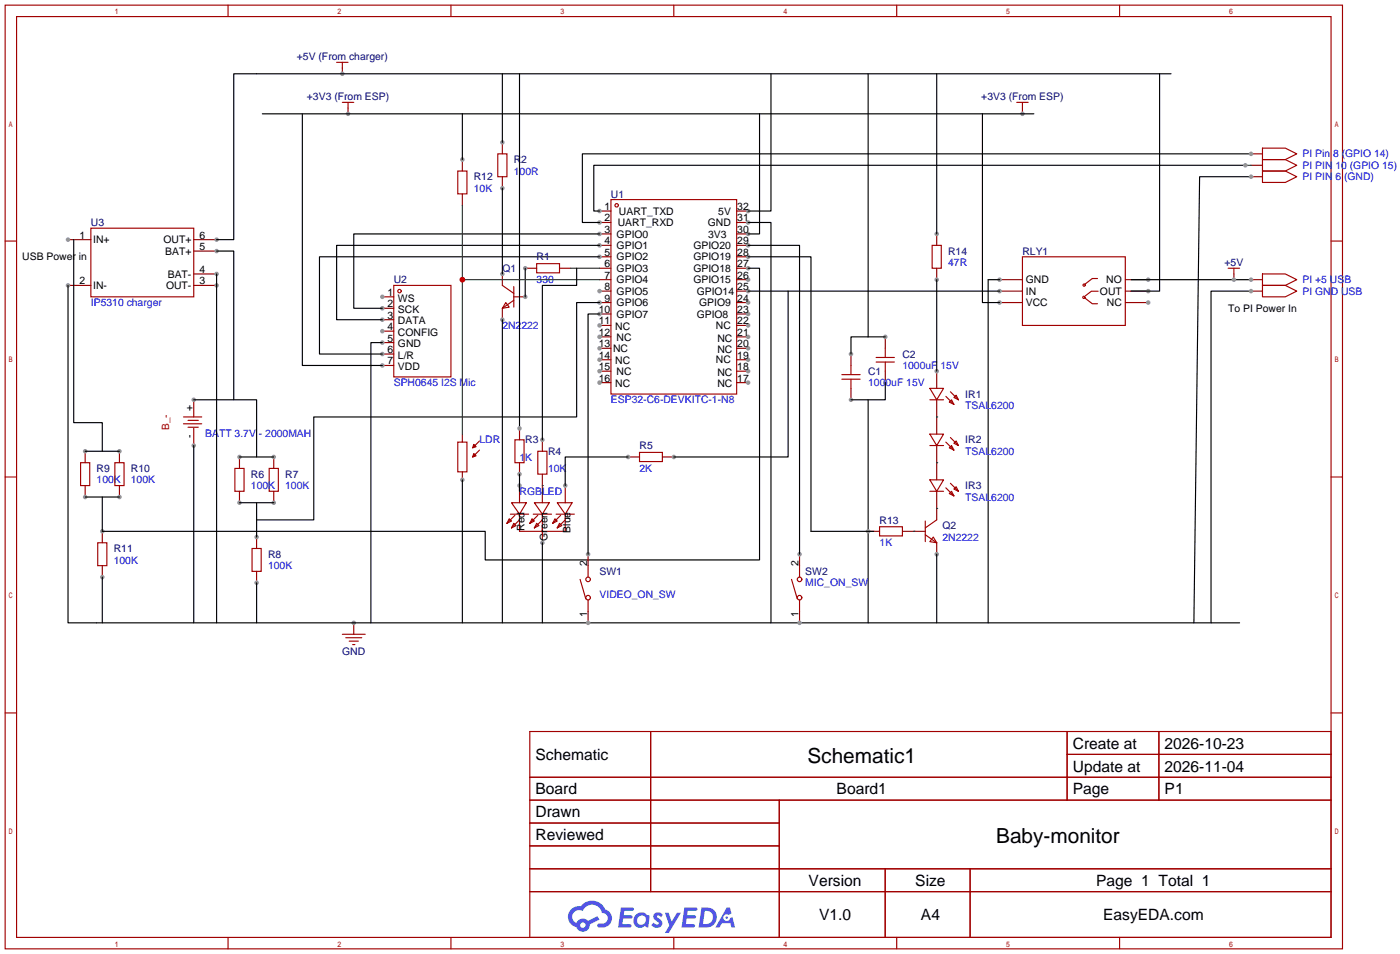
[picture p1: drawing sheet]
<svg xmlns="http://www.w3.org/2000/svg" width="311mm" height="212mm" viewBox="0 0 311 212" stroke-linecap="round" stroke-linejoin="round" font-family="sans-serif">
<g fill="none" stroke="#a10000" stroke-width=".25">
<path d="M1.1 1.1h297.2v209.6h-297.2zM3.7 3.7h292.1v204.5h-292.1zM50.7 1.1v2.6M100.2 1.1v2.6M149.7 1.1v2.6M199.3 1.1v2.6M248.8 1.1v2.6M1.1 53.5h2.6M295.8 53.5h2.5M1.1 105.9h2.6M295.8 105.9h2.5M1.1 158.3h2.6"/>
<path d="M295.8 158.3h2.5M117.7 162.4h178.1v45.8h-178.1zM117.7 172.6h178.1M117.7 177.7h178.1M144.6 162.4v35.6M173.2 177.7v30.5M237.1 162.4v15.3M237.1 167.5h58.7M257.5 162.4v15.3M117.7 182.8h55.5M117.7 192.9h178.1M117.7 187.8h55.5"/>
<path d="M117.7 198h178.1M196.7 192.9v15.3M215.6 192.9v15.3M50.7 208.2v2.5M100.2 208.2v2.5M149.7 208.2v2.5M199.3 208.2v2.5M248.8 208.2v2.5"/>
</g>
<g fill="#5487ff">
<path d="M145.5 202.8a1.3 1.3 0 0 1 1.8 .3l-.4 .6a.54 .54 0 0 0-.9-.2l.1 .2a1.28 1.28 0 0 1 .8 2 1.53 1.53 0 0 1-2.2-.3l.5-.6 .8 .5a.31 .31 0 0 0 .4-.3 .31 .31 0 0 0-.3-.3 1.12 1.12 0 0 1-.6-1.9z"/>
<path d="M147.7 202.7h.9l.7 1.9 1.1-1.9h.9l-2.7 4.5h-.9l1-1.7z"/>
<path d="M138 201.5h2.2a.46 .46 0 0 1 .5 .1 .46 .46 0 0 1 .1 .5l-.3 .2h-1.8l-.1 .9h1.6a.4 .4 0 0 1 .4 .4 .4 .4 0 0 1-.4 .4h-1.7l-.2 1.2h1.4a.46 .46 0 0 1 .5 .1 .46 .46 0 0 1 .1 .5l-.3 .2h-2.7z"/>
<path d="M152.1 201.5h2.2a.47 .47 0 0 1 .5 .1 .47 .47 0 0 1 .2 .5l-.4 .2h-1.7l-.2 .9h1.7a.4 .4 0 0 1 .3 .4 .4 .4 0 0 1-.4 .4h-1.7l-.2 1.2h1.4a.46 .46 0 0 1 .5 .1 .46 .46 0 0 1 .1 .5l-.3 .2h-2.7z"/>
<path d="M161.5 201.5h.7l.4 1.3-.7 .4a.75 .75 0 0 0-1.1 .3 .75 .75 0 0 0 .5 1 .75 .75 0 0 0 .9-.6l.6-.3 .6 2.4h-.9l-.2-1h-1.9l-.5 1h-.9z"/>
<path d="M155.9 201.5l-.7 4.5h1.5a2.27 2.27 0 0 0 2.6-2.3 2.27 2.27 0 0 0-2.7-2.2zM156.6 202.3a1.5 1.5 0 0 1 1.8 1.5 1.5 1.5 0 0 1-1.9 1.4h-.3z"/>
<path d="M141.3 203.1a1.6 1.6 0 0 0-.3 2.3 1.6 1.6 0 0 0 2.3 .2l.8 .4 .3-2.5-.2-.3h-.4a1.58 1.58 0 0 0-2.5-.1zM141.9 203.6a.98 .98 0 0 1 1.6 .5 .98 .98 0 0 1-1.1 1.2 .94 .94 0 0 1-.8-.6 .94 .94 0 0 1 .3-1.1z"/>
<path d="M126.9 201.9a2.37 2.37 0 0 0 1.2 4 1.54 1.54 0 0 0 1.7 1 1.54 1.54 0 0 0 1.3-1.6l2.1-1.1-.5-.8-2 1.1a1.57 1.57 0 0 0-2.6 .4 1.5 1.5 0 0 1-.8-2.1 1.5 1.5 0 0 1 2.2-.5 2.23 2.23 0 0 1 2.3-1.4 2.23 2.23 0 0 1 2 1.8 1.16 1.16 0 0 1 1.2 1.1 1.16 1.16 0 0 1-1 1.3h-.7a.47 .47 0 0 0-.6 .3 .47 .47 0 0 0 .4 .6 2.15 2.15 0 0 0 2.7-1.2 2.15 2.15 0 0 0-.9-2.7l-.4-.2a3.2 3.2 0 0 0-5.4-.7l-1.2 .1zM129 205.4a.58 .58 0 0 1 1.1 0 .58 .58 0 0 1-1.1 0z"/>
<circle cx="161.5" cy="203.8" r=".28"/>
</g>
<path d="M85 81.2h2.5" fill="none" stroke="#870000" stroke-width=".25"/>
<circle cx="85" cy="81.2" r=".51" fill="#999"/>
<path d="M85 78.6h2.5" fill="none" stroke="#870000" stroke-width=".25"/>
<circle cx="85" cy="78.6" r=".51" fill="#999"/>
<path d="M85 76.1h2.5" fill="none" stroke="#870000" stroke-width=".25"/>
<circle cx="85" cy="76.1" r=".51" fill="#999"/>
<path d="M85 73.5h2.5" fill="none" stroke="#870000" stroke-width=".25"/>
<circle cx="85" cy="73.5" r=".51" fill="#999"/>
<path d="M85 71h2.5" fill="none" stroke="#870000" stroke-width=".25"/>
<circle cx="85" cy="71" r=".51" fill="#999"/>
<path d="M85 68.5h2.5" fill="none" stroke="#870000" stroke-width=".25"/>
<circle cx="85" cy="68.5" r=".51" fill="#999"/>
<path d="M85 65.9h2.5" fill="none" stroke="#870000" stroke-width=".25"/>
<circle cx="85" cy="65.9" r=".51" fill="#999"/>
<g fill="none" stroke="#a10000" stroke-width=".25">
<path d="M135.8 44.3h27.9v43.2h-27.9zM87.5 63.4h12.7v20.3h-12.7z"/>
<circle cx="137" cy="45.6" r=".38"/>
<circle cx="88.8" cy="64.6" r=".38"/>
</g>
<path d="M133.2 46.9h2.6" fill="none" stroke="#870000" stroke-width=".25"/>
<circle cx="133.2" cy="46.9" r=".51" fill="#999"/>
<path d="M133.2 49.4h2.6" fill="none" stroke="#870000" stroke-width=".25"/>
<circle cx="133.2" cy="49.4" r=".51" fill="#999"/>
<path d="M133.2 51.9h2.6" fill="none" stroke="#870000" stroke-width=".25"/>
<circle cx="133.2" cy="51.9" r=".51" fill="#999"/>
<path d="M133.2 54.5h2.6" fill="none" stroke="#870000" stroke-width=".25"/>
<circle cx="133.2" cy="54.5" r=".51" fill="#999"/>
<path d="M133.2 57h2.6" fill="none" stroke="#870000" stroke-width=".25"/>
<circle cx="133.2" cy="57" r=".51" fill="#999"/>
<path d="M133.2 59.6h2.6M133.2 62.1h2.6M133.2 64.6h2.6" fill="none" stroke="#870000" stroke-width=".25"/>
<circle cx="133.2" cy="64.6" r=".51" fill="#999"/>
<path d="M133.2 67.2h2.6" fill="none" stroke="#870000" stroke-width=".25"/>
<circle cx="133.2" cy="67.2" r=".51" fill="#999"/>
<path d="M133.2 69.7h2.6" fill="none" stroke="#870000" stroke-width=".25"/>
<circle cx="133.2" cy="69.7" r=".51" fill="#999"/>
<path d="M133.2 72.3h2.6" fill="none" stroke="#870000" stroke-width=".25"/>
<circle cx="133.2" cy="72.3" r=".51" fill="#999"/>
<path d="M133.2 74.8h2.6" fill="none" stroke="#870000" stroke-width=".25"/>
<circle cx="133.2" cy="74.8" r=".51" fill="#999"/>
<path d="M133.2 77.3h2.6" fill="none" stroke="#870000" stroke-width=".25"/>
<circle cx="133.2" cy="77.3" r=".51" fill="#999"/>
<path d="M133.2 79.9h2.6" fill="none" stroke="#870000" stroke-width=".25"/>
<circle cx="133.2" cy="79.9" r=".51" fill="#999"/>
<path d="M133.2 82.4h2.6" fill="none" stroke="#870000" stroke-width=".25"/>
<circle cx="133.2" cy="82.4" r=".51" fill="#999"/>
<path d="M133.2 85h2.6" fill="none" stroke="#870000" stroke-width=".25"/>
<circle cx="133.2" cy="85" r=".51" fill="#999"/>
<path d="M163.7 85h2.5" fill="none" stroke="#870000" stroke-width=".25"/>
<circle cx="166.2" cy="85" r=".51" fill="#999"/>
<path d="M163.7 82.4h2.5" fill="none" stroke="#870000" stroke-width=".25"/>
<circle cx="166.2" cy="82.4" r=".51" fill="#999"/>
<path d="M163.7 79.9h2.5" fill="none" stroke="#870000" stroke-width=".25"/>
<circle cx="166.2" cy="79.9" r=".51" fill="#999"/>
<path d="M163.7 77.3h2.5" fill="none" stroke="#870000" stroke-width=".25"/>
<circle cx="166.2" cy="77.3" r=".51" fill="#999"/>
<path d="M163.7 74.8h2.5" fill="none" stroke="#870000" stroke-width=".25"/>
<circle cx="166.2" cy="74.8" r=".51" fill="#999"/>
<path d="M163.7 72.3h2.5" fill="none" stroke="#870000" stroke-width=".25"/>
<circle cx="166.2" cy="72.3" r=".51" fill="#999"/>
<path d="M163.7 69.7h2.5" fill="none" stroke="#870000" stroke-width=".25"/>
<circle cx="166.2" cy="69.7" r=".51" fill="#999"/>
<path d="M163.7 67.2h2.5" fill="none" stroke="#870000" stroke-width=".25"/>
<circle cx="166.2" cy="67.2" r=".51" fill="#999"/>
<path d="M163.7 64.6h2.5" fill="none" stroke="#870000" stroke-width=".25"/>
<circle cx="166.2" cy="64.6" r=".51" fill="#999"/>
<path d="M163.7 62.1h2.5" fill="none" stroke="#870000" stroke-width=".25"/>
<circle cx="166.2" cy="62.1" r=".51" fill="#999"/>
<path d="M163.7 59.6h2.5" fill="none" stroke="#870000" stroke-width=".25"/>
<circle cx="166.2" cy="59.6" r=".51" fill="#999"/>
<path d="M163.7 57h2.5" fill="none" stroke="#870000" stroke-width=".25"/>
<circle cx="166.2" cy="57" r=".51" fill="#999"/>
<path d="M163.7 54.5h2.5" fill="none" stroke="#870000" stroke-width=".25"/>
<circle cx="166.2" cy="54.5" r=".51" fill="#999"/>
<path d="M163.7 51.9h2.5" fill="none" stroke="#870000" stroke-width=".25"/>
<circle cx="166.2" cy="51.9" r=".51" fill="#999"/>
<path d="M163.7 49.4h2.5" fill="none" stroke="#870000" stroke-width=".25"/>
<circle cx="166.2" cy="49.4" r=".51" fill="#999"/>
<path d="M163.7 46.9h2.5" fill="none" stroke="#870000" stroke-width=".25"/>
<circle cx="166.2" cy="46.9" r=".51" fill="#999"/>
<path d="M76.1 15.1v1.3" fill="none" stroke="#870000" stroke-width=".25"/>
<circle cx="76.1" cy="16.4" r=".51" fill="#999"/>
<path d="M74.8 13.8h2.5M76.1 13.8v1.3" fill="none" stroke="#a10000" stroke-width=".25"/>
<path d="M78.6 138.3v2.5" fill="none" stroke="#870000" stroke-width=".25"/>
<circle cx="78.6" cy="138.3" r=".51" fill="#999"/>
<path d="M76.1 140.8h5.1M76.8 141.6h3.6M77.6 142.4h2M78.4 143.1h.5" fill="none" stroke="#a10000" stroke-width=".25"/>
<path d="M57 16.4h203.2M171.3 16.4v30.5h-5.1M133.2 51.9h-54.6v16.6h6.4M133.2 54.5h-58.4v16.5h10.2M133.2 57h-62.2v21.6h14" fill="none" stroke="#000" stroke-width=".25"/>
<path d="M227.2 24v1.3" fill="none" stroke="#870000" stroke-width=".25"/>
<circle cx="227.2" cy="25.3" r=".51" fill="#999"/>
<path d="M225.9 22.7h2.6M227.2 22.7v1.3" fill="none" stroke="#a10000" stroke-width=".25"/>
<path d="M77.3 24v1.3" fill="none" stroke="#870000" stroke-width=".25"/>
<circle cx="77.3" cy="25.3" r=".51" fill="#999"/>
<path d="M76.1 22.7h2.5M77.3 22.7v1.3M111.6 63.4l2.6 1.8M112.4 67.2l.8 1-1.6 .3zM114.2 63.6v4.6M114.2 66.7l-2.6 1.8" fill="none" stroke="#a10000" stroke-width=".25"/>
<path d="M58.3 25.3h171.4M67.2 25.3v55.9h17.8M166.2 49.4h5.1v88.9M85 76.1h-2.6v62.2M21.5 138.3h254" fill="none" stroke="#000" stroke-width=".25"/>
<path d="M111.6 68.5v2.5" fill="none" stroke="#870000" stroke-width=".25"/>
<circle cx="111.6" cy="71" r=".51" fill="#999"/>
<path d="M111.6 60.8v2.6" fill="none" stroke="#870000" stroke-width=".25"/>
<circle cx="111.6" cy="60.8" r=".51" fill="#999"/>
<path d="M114.2 65.9h2.5" fill="none" stroke="#870000" stroke-width=".25"/>
<circle cx="116.7" cy="65.9" r=".51" fill="#999"/>
<path d="M205.6 115.7v4.6M205.6 118.7l2.6 1.8M207.4 119.3l.8 1.2-1.6-.2zM208.2 115.4l-2.6 1.8" fill="none" stroke="#a10000" stroke-width=".25"/>
<path d="M208.2 120.5v2.6" fill="none" stroke="#870000" stroke-width=".25"/>
<circle cx="208.2" cy="123.1" r=".51" fill="#999"/>
<path d="M147.2 101.5h2.5M203.1 118h2.5M208.2 112.9v2.5" fill="none" stroke="#870000" stroke-width=".25"/>
<path d="M142.1 100.5h5.1v2h-5.1z" fill="none" stroke="#a10000" stroke-width=".25"/>
<circle cx="149.7" cy="101.5" r=".51" fill="#999"/>
<path d="M139.6 101.5h2.5" fill="none" stroke="#870000" stroke-width=".25"/>
<circle cx="139.6" cy="101.5" r=".51" fill="#999"/>
<path d="M119.3 58.5h5v2.1h-5z" fill="none" stroke="#a10000" stroke-width=".25"/>
<path d="M116.7 59.6h2.6M124.3 59.6h2.6" fill="none" stroke="#870000" stroke-width=".25"/>
<circle cx="116.7" cy="59.6" r=".51" fill="#999"/>
<path d="M126.9 59.6h6.3" fill="none" stroke="#008700" stroke-width=".25"/>
<path d="M110.6 34.2h2v5h-2z" fill="none" stroke="#a10000" stroke-width=".25"/>
<path d="M111.6 31.6v2.6" fill="none" stroke="#870000" stroke-width=".25"/>
<circle cx="111.6" cy="31.6" r=".51" fill="#999"/>
<path d="M111.6 39.2v2.6" fill="none" stroke="#870000" stroke-width=".25"/>
<circle cx="111.6" cy="41.8" r=".51" fill="#999"/>
<path d="M111.6 16.4v15.2M111.6 41.8v19M111.6 71v67.3" fill="none" stroke="#000" stroke-width=".25"/>
<g fill="none" stroke="#a10000" stroke-width=".25">
<path d="M113.2 115.2l.5 .5-1.1 .5zM113.4 114.2h4.1M113.7 111.6h3.3l-1.6 2.6zM114.2 116.2l.5 .5-1 .5zM114.4 114.4l-1.8 1.8M115.4 115.4l-1.7 1.8M115.4 114.2v3.8h10.2v-3.8M118.2 115.2l.5 .5-1 .5zM118.5 114.2h4.1M118.7 111.6h3.3l-1.5 2.6zM119.3 116.2l.5 .5-1.1 .5zM119.5 114.4l-1.8 1.8"/>
<path d="M120.5 115.4l-1.8 1.8M120.5 114.2v3.8M123.3 115.2l.5 .5-1 .5zM123.6 114.2h4M123.8 111.6h3.3l-1.5 2.6zM124.3 116.2l.5 .5-1 .5zM124.6 114.4l-1.8 1.8M125.6 115.4l-1.8 1.8"/>
</g>
<path d="M120.5 116.7v3.8" fill="none" stroke="#870000" stroke-width=".25"/>
<circle cx="120.5" cy="120.5" r=".51" fill="#999"/>
<path d="M115.4 107.8v3.8" fill="none" stroke="#870000" stroke-width=".25"/>
<circle cx="115.4" cy="107.8" r=".51" fill="#999"/>
<path d="M120.5 107.8v3.8M125.6 107.8v3.8" fill="none" stroke="#870000" stroke-width=".25"/>
<circle cx="125.6" cy="107.8" r=".51" fill="#999"/>
<path d="M115.4 16.4v78.7M168.8 25.3v26.6h-2.6" fill="none" stroke="#000" stroke-width=".25"/>
<path d="M101.7 38h2.1v5.1h-2.1z" fill="none" stroke="#a10000" stroke-width=".25"/>
<path d="M102.7 35.4v2.6M102.7 43.1v2.5" fill="none" stroke="#870000" stroke-width=".25"/>
<circle cx="102.7" cy="35.4" r=".51" fill="#999"/>
<path d="M119.5 100.2h2v5.1h-2z" fill="none" stroke="#a10000" stroke-width=".25"/>
<path d="M120.5 97.7v2.5M120.5 105.3v2.5" fill="none" stroke="#870000" stroke-width=".25"/>
<circle cx="120.5" cy="97.7" r=".51" fill="#999"/>
<path d="M207.1 54.5h2.1v5.1h-2.1z" fill="none" stroke="#a10000" stroke-width=".25"/>
<path d="M208.2 59.6v2.5" fill="none" stroke="#870000" stroke-width=".25"/>
<circle cx="208.2" cy="62.1" r=".51" fill="#999"/>
<path d="M208.2 51.9v2.6" fill="none" stroke="#870000" stroke-width=".25"/>
<circle cx="208.2" cy="51.9" r=".51" fill="#999"/>
<path d="M114.4 97.7h2.1v5h-2.1z" fill="none" stroke="#a10000" stroke-width=".25"/>
<path d="M115.4 102.7v2.6" fill="none" stroke="#870000" stroke-width=".25"/>
<circle cx="115.4" cy="105.3" r=".51" fill="#999"/>
<path d="M115.4 95.1v2.6" fill="none" stroke="#870000" stroke-width=".25"/>
<circle cx="115.4" cy="95.1" r=".51" fill="#999"/>
<path d="M116.7 59.6v6.3M115.4 105.3v3.8" fill="none" stroke="#000" stroke-width=".25"/>
<path d="M120.5 107.8h.1" fill="none" stroke="#008700" stroke-width=".25"/>
<path d="M227.2 57h22.9v15.3h-22.9z" fill="none" stroke="#a10000" stroke-width=".25"/>
<path d="M250.1 62.1h5" fill="none" stroke="#870000" stroke-width=".25"/>
<circle cx="255.1" cy="62.1" r=".51" fill="#999"/>
<path d="M250.1 64.6h5" fill="none" stroke="#870000" stroke-width=".25"/>
<circle cx="255.1" cy="64.6" r=".51" fill="#999"/>
<path d="M250.1 67.2h5" fill="none" stroke="#870000" stroke-width=".25"/>
<circle cx="255.1" cy="67.2" r=".51" fill="#999"/>
<path d="M222.1 67.2h5.1" fill="none" stroke="#870000" stroke-width=".25"/>
<circle cx="222.1" cy="67.2" r=".51" fill="#999"/>
<path d="M222.1 64.6h5.1" fill="none" stroke="#870000" stroke-width=".25"/>
<circle cx="222.1" cy="64.6" r=".51" fill="#999"/>
<path d="M222.1 62.1h5.1" fill="none" stroke="#870000" stroke-width=".25"/>
<circle cx="222.1" cy="62.1" r=".51" fill="#999"/>
<g fill="none" stroke="#a10000" stroke-width=".25">
<path d="M241.2 66.2l1.5 1.2h1.2M243.9 61.8h-1.2l-1.5 1.3M244 64.7h-1.5l-1.3 1"/>
<circle cx="240.9" cy="66" r=".25"/>
<circle cx="240.9" cy="63.3" r=".25"/>
</g>
<path d="M218.3 25.3v41.9h3.8M166.2 64.6h55.9M175.1 64.6v36.9h-25.4M219.6 62.1v76.2M139.6 101.5h-14v6.3" fill="none" stroke="#000" stroke-width=".25"/>
<path d="M43.1 95.1v3.8" fill="none" stroke="#870000" stroke-width=".25"/>
<circle cx="43.1" cy="98.9" r=".51" fill="#999"/>
<path d="M43.1 88.8v3.8" fill="none" stroke="#870000" stroke-width=".25"/>
<circle cx="43.1" cy="88.8" r=".51" fill="#999"/>
<path d="M40.8 94.1h4M40.8 92.6h4M41.8 94.9h2.3M41.8 93.3h2.3M21.7 120.5h2v5.1h-2z" fill="none" stroke="#a10000" stroke-width=".25"/>
<path d="M43.1 98.9v39.4" fill="none" stroke="#000" stroke-width=".25"/>
<path d="M22.7 118v2.5" fill="none" stroke="#870000" stroke-width=".25"/>
<circle cx="22.7" cy="118" r=".51" fill="#999"/>
<path d="M22.7 125.6v2.5" fill="none" stroke="#870000" stroke-width=".25"/>
<circle cx="22.7" cy="128.1" r=".51" fill="#999"/>
<path d="M17.9 102.7h2v5.1h-2z" fill="none" stroke="#a10000" stroke-width=".25"/>
<path d="M18.9 100.2v2.5" fill="none" stroke="#870000" stroke-width=".25"/>
<circle cx="18.9" cy="100.2" r=".51" fill="#999"/>
<path d="M18.9 107.8v2.6" fill="none" stroke="#870000" stroke-width=".25"/>
<circle cx="18.9" cy="110.4" r=".51" fill="#999"/>
<path d="M25.5 102.7h2.1v5.1h-2.1z" fill="none" stroke="#a10000" stroke-width=".25"/>
<path d="M26.5 100.2v2.5" fill="none" stroke="#870000" stroke-width=".25"/>
<circle cx="26.5" cy="100.2" r=".51" fill="#999"/>
<path d="M26.5 107.8v2.6" fill="none" stroke="#870000" stroke-width=".25"/>
<circle cx="26.5" cy="110.4" r=".51" fill="#999"/>
<path d="M56 121.8h2v5.1h-2z" fill="none" stroke="#a10000" stroke-width=".25"/>
<path d="M57 119.3v2.5" fill="none" stroke="#870000" stroke-width=".25"/>
<circle cx="57" cy="119.3" r=".51" fill="#999"/>
<path d="M57 126.9v2.5" fill="none" stroke="#870000" stroke-width=".25"/>
<circle cx="57" cy="129.4" r=".51" fill="#999"/>
<path d="M59.8 104h2v5.1h-2z" fill="none" stroke="#a10000" stroke-width=".25"/>
<path d="M60.8 101.5v2.5" fill="none" stroke="#870000" stroke-width=".25"/>
<circle cx="60.8" cy="101.5" r=".51" fill="#999"/>
<path d="M60.8 109.1v2.5" fill="none" stroke="#870000" stroke-width=".25"/>
<circle cx="60.8" cy="111.6" r=".51" fill="#999"/>
<path d="M52.2 104h2v5.1h-2z" fill="none" stroke="#a10000" stroke-width=".25"/>
<path d="M53.2 101.5v2.5" fill="none" stroke="#870000" stroke-width=".25"/>
<circle cx="53.2" cy="101.5" r=".51" fill="#999"/>
<path d="M53.2 109.1v2.5" fill="none" stroke="#870000" stroke-width=".25"/>
<circle cx="53.2" cy="111.6" r=".51" fill="#999"/>
<path d="M133.2 67.2h-5.1v25.4h-58.4v22.8h-12.7M43.1 88.8h13.9v12.7M53.2 101.5h7.6M53.2 111.6h7.6M57 111.6v7.7M57 129.4v8.9" fill="none" stroke="#000" stroke-width=".25"/>
<path d="M20.2 50.7h22.9v15.2h-22.9z" fill="none" stroke="#a10000" stroke-width=".25"/>
<path d="M15.1 63.4h5.1" fill="none" stroke="#870000" stroke-width=".25"/>
<circle cx="15.1" cy="63.4" r=".51" fill="#999"/>
<path d="M43.1 63.4h5" fill="none" stroke="#870000" stroke-width=".25"/>
<circle cx="48.1" cy="63.4" r=".51" fill="#999"/>
<path d="M43.1 60.8h5" fill="none" stroke="#870000" stroke-width=".25"/>
<circle cx="48.1" cy="60.8" r=".51" fill="#999"/>
<path d="M43.1 55.8h5" fill="none" stroke="#870000" stroke-width=".25"/>
<circle cx="48.1" cy="55.8" r=".51" fill="#999"/>
<path d="M43.1 53.2h5" fill="none" stroke="#870000" stroke-width=".25"/>
<circle cx="48.1" cy="53.2" r=".51" fill="#999"/>
<path d="M15.1 53.2h5.1" fill="none" stroke="#870000" stroke-width=".25"/>
<circle cx="15.1" cy="53.2" r=".51" fill="#999"/>
<path d="M57 16.4h-5.1v36.8h-3.8M257.7 16.4v48.2h-6.4M48.1 55.8h3.8v33M48.1 60.8v77.5M251.3 62.1h26.7M278 64.6h-8.9v73.7M120.5 120.5v17.8" fill="none" stroke="#000" stroke-width=".25"/>
<path d="M274.2 60.8v1.3" fill="none" stroke="#870000" stroke-width=".25"/>
<circle cx="274.2" cy="62.1" r=".51" fill="#999"/>
<path d="M272.9 59.6h2.6M274.2 59.6v1.2" fill="none" stroke="#a10000" stroke-width=".25"/>
<path d="M276.7 36.7h-144.7v10.2h1.2M278 34.2h-148.6v15.2h3.8M278 39.2h-11.4l-1.3 99.1M16.4 53.2v40.7h6.3v6.3M166.2 59.6h2.6v64.7h-61v-6.3h-85.1v-7.6M15.1 63.4v74.9h6.4M219.6 62.1h2.5M18.9 100.2h7.6M18.9 110.4h7.6M22.7 128.1v10.2" fill="none" stroke="#000" stroke-width=".25"/>
<path d="M278 34.2h2.5" fill="none" stroke="#870000" stroke-width=".25"/>
<circle cx="278" cy="34.2" r=".51" fill="#999"/>
<path d="M280.5 32.9h5.1l2.6 1.3-2.6 1.2h-5.1zM280.5 35.4h5.1l2.6 1.3-2.6 1.3h-5.1z" fill="none" stroke="#a10000" stroke-width=".25"/>
<path d="M278 36.7h2.5M278 39.2h2.5" fill="none" stroke="#870000" stroke-width=".25"/>
<circle cx="278" cy="39.2" r=".51" fill="#999"/>
<path d="M280.5 38h5.1l2.6 1.2-2.6 1.3h-5.1z" fill="none" stroke="#a10000" stroke-width=".25"/>
<path d="M278 62.1h2.5" fill="none" stroke="#870000" stroke-width=".25"/>
<circle cx="278" cy="62.1" r=".51" fill="#999"/>
<path d="M280.5 60.8h5.1l2.6 1.3-2.6 1.3h-5.1z" fill="none" stroke="#a10000" stroke-width=".25"/>
<path d="M278 64.6h2.5" fill="none" stroke="#870000" stroke-width=".25"/>
<circle cx="278" cy="64.6" r=".51" fill="#999"/>
<path d="M280.5 63.4h5.1l2.6 1.2-2.6 1.3h-5.1z" fill="none" stroke="#a10000" stroke-width=".25"/>
<path d="M276.7 36.7h1.3" fill="none" stroke="#008700" stroke-width=".25"/>
<circle cx="276.7" cy="36.7" r=".51" fill="#999"/>
<path d="M196.7 74.8v2.5" fill="none" stroke="#870000" stroke-width=".25"/>
<circle cx="196.7" cy="74.8" r=".51" fill="#999"/>
<path d="M196.7 82.4v2.6" fill="none" stroke="#870000" stroke-width=".25"/>
<circle cx="196.7" cy="85" r=".51" fill="#999"/>
<path d="M194.7 79.4h4.1M196.7 77.3v2.1M194.7 80.4h4.1M196.7 80.4v2" fill="none" stroke="#a10000" stroke-width=".25"/>
<path d="M189.1 78.6v2.6" fill="none" stroke="#870000" stroke-width=".25"/>
<circle cx="189.1" cy="78.6" r=".51" fill="#999"/>
<path d="M189.1 86.2v2.6" fill="none" stroke="#870000" stroke-width=".25"/>
<circle cx="189.1" cy="88.8" r=".51" fill="#999"/>
<path d="M101.7 98.2h2.1v6.6h-2.1zM187.1 83.2h4M187.1 84.2h4M189.1 81.2v2M189.1 84.2v2" fill="none" stroke="#a10000" stroke-width=".25"/>
<path d="M192.9 16.4v58.4M196.7 74.8h-7.6v3.8M192.9 88.8v49.5M196.7 85v3.8h-7.6" fill="none" stroke="#000" stroke-width=".25"/>
<path d="M102.7 104.8v1.8" fill="none" stroke="#870000" stroke-width=".25"/>
<circle cx="102.7" cy="106.6" r=".51" fill="#999"/>
<path d="M102.7 96.4v1.8" fill="none" stroke="#870000" stroke-width=".25"/>
<path d="M105.3 98.9h.1M105.5 99v.1M106.6 97.9l-1.6 1.5 .3-.7 .5 .5-.8 .2M106.6 99.9l-1.6 1.6 .3-.8 .5 .5-.8 .3M105.3 100.9h.1M105.5 101.1h.1" fill="none" stroke="#a10000" stroke-width=".25"/>
<path d="M102.7 25.3v10.1M102.7 106.6v31.7" fill="none" stroke="#000" stroke-width=".25"/>
<path d="M102.7 45.6v50.8M102.7 62.1h30.5" fill="none" stroke="#008700" stroke-width=".25"/>
<circle cx="102.7" cy="62.1" r=".63" fill="#c00"/>
<path d="M208.2 82.4v3.8M208.2 102.7v3.9M208.2 109.1v3.8" fill="none" stroke="#870000" stroke-width=".25"/>
<path d="M206.6 106.6h3.1l-1.5 2.5zM206.6 109.1h3.1M210.2 108.3l1.8 1.8M210.9 109.6l.6-.5 .5 1zM211.2 107.3l1.8 1.8M212 108.6l.5-.5 .5 1z" fill="none" stroke="#a10000" stroke-width=".25"/>
<circle cx="208.2" cy="82.4" r=".51" fill="#999"/>
<path d="M208.2 88.8v7.6M208.2 98.9v3.8M192.9 118h2.6M200.5 118h2.6" fill="none" stroke="#870000" stroke-width=".25"/>
<g fill="none" stroke="#a10000" stroke-width=".25">
<path d="M206.6 86.2h3.1l-1.5 2.6zM206.6 96.4h3.1l-1.5 2.5zM206.6 88.8h3.1M206.6 98.9h3.1M210.2 88l1.8 1.8M210.2 98.2l1.8 1.7M210.9 89.3l.6-.5 .5 1zM210.9 99.4l.6-.5 .5 1zM211.2 87l1.8 1.8M211.2 97.2l1.8 1.7M212 88.3l.5-.5 .5 1zM212 98.4l.5-.5 .5 1z"/>
<path d="M195.5 117h5v2h-5z"/>
</g>
<path d="M208.2 92.6h.1M208.2 112.9h.1M208.2 102.7h.1" fill="none" stroke="#008700" stroke-width=".25"/>
<path d="M166.2 57h14v61M208.2 123.1v15.2" fill="none" stroke="#000" stroke-width=".25"/>
<circle cx="192.9" cy="118" r=".51" fill="#999"/>
<path d="M203.1 118h.1" fill="none" stroke="#008700" stroke-width=".25"/>
<path d="M208.2 16.4v35.5M208.2 62.1v20.3M180.2 118h14" fill="none" stroke="#000" stroke-width=".25"/>
<path d="M130.7 123.1v2.5" fill="none" stroke="#870000" stroke-width=".25"/>
<circle cx="130.7" cy="123.1" r=".51" fill="#999"/>
<path d="M130.7 135.8v2.5" fill="none" stroke="#870000" stroke-width=".25"/>
<circle cx="130.7" cy="138.3" r=".51" fill="#999"/>
<g fill="none" stroke="#a10000" stroke-width=".25">
<path d="M128.9 128.7l1.3 4.3M130.7 125.6v2.5M130.7 133.2v2.6"/>
<circle cx="130.7" cy="128.7" r=".51"/>
<circle cx="130.7" cy="132.7" r=".51"/>
</g>
<path d="M177.7 123.1v2.5" fill="none" stroke="#870000" stroke-width=".25"/>
<circle cx="177.7" cy="123.1" r=".51" fill="#999"/>
<path d="M177.7 135.8v2.5" fill="none" stroke="#870000" stroke-width=".25"/>
<circle cx="177.7" cy="138.3" r=".51" fill="#999"/>
<g fill="none" stroke="#a10000" stroke-width=".25">
<path d="M175.9 128.7l1.3 4.3M177.7 125.6v2.5M177.7 133.2v2.6"/>
<circle cx="177.7" cy="132.7" r=".51"/>
<circle cx="177.7" cy="128.7" r=".51"/>
</g>
<path d="M128.1 59.6v3.8h-7.6v34.3M166.2 54.5h11.5v68.6M133.2 69.7h-2.5v53.4" fill="none" stroke="#000" stroke-width=".25"/>
<g font-size="4.6">
<text x="179.4" y="169.4">Schematic1</text>
<text x="221.4" y="187.1">Baby-monitor</text>
</g>
<g font-size="3.5">
<text x="238.4" y="166.2">Create at</text>
<text x="258.8" y="166.2">2026-10-23</text>
<text x="119" y="168.8">Schematic</text>
<text x="238.4" y="171.3">Update at</text>
<text x="258.8" y="171.3">2026-11-04</text>
<text x="119" y="176.4">Board</text>
<text x="185.9" y="176.4">Board1</text>
<text x="238.4" y="176.4">Page</text>
<text x="258.8" y="176.4">P1</text>
<text x="119" y="181.5">Drawn</text>
<text x="119" y="186.6">Reviewed</text>
<text x="179.7" y="196.7">Version</text>
<text x="203.4" y="196.7">Size</text>
<text x="243.6" y="196.7">Page 1 Total 1</text>
<text x="182" y="204.3">V1.0</text>
<text x="204.7" y="204.3">A4</text>
<text x="245.1" y="204.3">EasyEDA.com</text>
</g>
<g font-size="2.3" fill="#000080">
<text x="66" y="13.4">+5V (From charger)</text>
<text x="68.2" y="22.3">+3V3 (From ESP)</text>
<text x="218.1" y="22.3">+3V3 (From ESP)</text>
<text x="105.3" y="40.1">R12</text>
<text x="114.2" y="36.2">R2</text>
<text x="135.8" y="43.9">U1</text>
<text x="20.2" y="50.2">U3</text>
<text x="119.3" y="57.8">R1</text>
<text x="210.7" y="56.6">R14</text>
<text x="227.2" y="56.6">RLY1</text>
<text x="272.1" y="59.1">+5V</text>
<text x="87.5" y="62.9">U2</text>
<text x="111.6" y="60.4">Q1</text>
<text x="192.9" y="83.2">C1</text>
<text x="200.5" y="79.4">C2</text>
<text x="214.5" y="88.3">IR1</text>
<text x="116.7" y="98.5">R3</text>
<text x="121.8" y="101">R4</text>
<text x="142.1" y="99.7">R5</text>
<text x="214.5" y="98.5">IR2</text>
<text x="21.5" y="104.8">R9</text>
<text x="29.1" y="104.8">R10</text>
<text x="55.8" y="106.1">R6</text>
<text x="63.4" y="106.1">R7</text>
<text x="214.5" y="108.6">IR3</text>
<text x="195.5" y="116.3">R13</text>
<text x="209.4" y="117.5">Q2</text>
<text x="25.3" y="122.6">R11</text>
<text x="59.6" y="123.9">R8</text>
<text x="133.2" y="127.7">SW1</text>
<text x="178.9" y="127.7">SW2</text>
<text x="76" y="145.5">GND</text>
</g>
<g font-size="2.3" fill="#00f">
<text x="289.4" y="35">PI Pin 8 (GPIO 14)</text>
<text x="114.2" y="38.8">100R</text>
<text x="289.4" y="37.5">PI PIN 10 (GPIO 15)</text>
<text x="289.4" y="40.1">PI PIN 6 (GND)</text>
<text x="105.3" y="42.6">10K</text>
<text x="210.7" y="59.1">47R</text>
<text x="119.3" y="62.9">330</text>
<text x="289.4" y="62.9">PI +5 USB</text>
<text x="289.4" y="65.5">PI GND USB</text>
<text x="20.2" y="68">IP5310 charger</text>
<text x="111.6" y="73.1">2N2222</text>
<text x="200.5" y="82">1000uF 15V</text>
<text x="87.5" y="85.8">SPH0645 I2S Mic</text>
<text x="135.8" y="89.6">ESP32-C6-DEVKITC-1-N8</text>
<text x="192.9" y="85.8">1000uF 15V</text>
<text x="214.5" y="90.9">TSAL6200</text>
<text x="45.6" y="96.9">BATT 3.7V - 2000MAH</text>
<text x="106.6" y="98.5">LDR</text>
<text x="214.5" y="101">TSAL6200</text>
<text x="21.5" y="107.4">100K</text>
<text x="29.1" y="107.4">100K</text>
<text x="115.4" y="102.3">1K</text>
<text x="121.8" y="104.8">10K</text>
<text x="142.1" y="104.8">2K</text>
<text x="55.8" y="108.6">100K</text>
<text x="63.4" y="108.6">100K</text>
<text x="115.4" y="109.9">RGBLED</text>
<text x="214.5" y="111.2">TSAL6200</text>
<text x="25.3" y="125.1">100K</text>
<text x="195.5" y="121.3">1K</text>
<text x="209.4" y="120.1">2N2222</text>
<text x="59.6" y="126.4">100K</text>
<text x="178.9" y="130.2">MIC_ON_SW</text>
<text x="133.2" y="132.8">VIDEO_ON_SW</text>
</g>
<g font-size="2.3">
<text x="134.4" y="46.6">1</text>
<text x="137.5" y="47.7">UART_TXD</text>
<text x="159.6" y="47.7">5V</text>
<text x="163.8" y="46.6">32</text>
<text x="17.6" y="53">1</text>
<text x="20.7" y="54">IN+</text>
<text x="36.3" y="54">OUT+</text>
<text x="44.3" y="53">6</text>
<text x="134.4" y="49.2">2</text>
<text x="134.4" y="51.7">3</text>
<text x="137" y="52.8">GPIO0</text>
<text x="137.3" y="50.2">UART_RXD</text>
<text x="157.3" y="50.2">GND</text>
<text x="157.4" y="52.8">3V3</text>
<text x="163.8" y="51.7">30</text>
<text x="163.8" y="49.2">31</text>
<text x="5" y="57.8">USB Power in</text>
<text x="36.7" y="56.5">BAT+</text>
<text x="44.3" y="55.5">5</text>
<text x="134.4" y="54.3">4</text>
<text x="134.4" y="56.8">5</text>
<text x="134.4" y="59.3">6</text>
<text x="137" y="55.3">GPIO1</text>
<text x="137" y="57.8">GPIO2</text>
<text x="154.1" y="57.8">GPIO19</text>
<text x="154.1" y="55.3">GPIO20</text>
<text x="163.8" y="59.3">27</text>
<text x="163.8" y="56.8">28</text>
<text x="163.8" y="54.3">29</text>
<text x="17.6" y="63.1">2</text>
<text x="20.7" y="64.2">IN-</text>
<text x="36.9" y="64.2">OUT-</text>
<text x="37.3" y="61.6">BAT-</text>
<text x="44.3" y="63.1">3</text>
<text x="44.3" y="60.6">4</text>
<text x="86.1" y="65.7">1</text>
<text x="134.4" y="61.9">7</text>
<text x="134.4" y="64.4">8</text>
<text x="137" y="62.9">GPIO4</text>
<text x="137" y="65.5">GPIO5</text>
<text x="137" y="60.4">GPIO3</text>
<text x="154.1" y="60.4">GPIO18</text>
<text x="154.1" y="62.9">GPIO15</text>
<text x="154.8" y="65.5">GPIO14</text>
<text x="163.8" y="64.4">25</text>
<text x="163.8" y="61.9">26</text>
<text x="228" y="65.5">IN</text>
<text x="228" y="62.9">GND</text>
<text x="244.4" y="65.5">OUT</text>
<text x="245.8" y="62.9">NO</text>
<text x="86.1" y="70.8">3</text>
<text x="86.1" y="68.2">2</text>
<text x="88.4" y="69.5">SCK</text>
<text x="88.4" y="67">WS</text>
<text x="133.1" y="69.5">10</text>
<text x="134.4" y="67">9</text>
<text x="137" y="68">GPIO6</text>
<text x="137" y="70.5">GPIO7</text>
<text x="154.8" y="70.5">GPIO8</text>
<text x="155.4" y="68">GPIO9</text>
<text x="163.8" y="69.5">23</text>
<text x="163.8" y="67">24</text>
<text x="228" y="68">VCC</text>
<text x="246" y="68">NC</text>
<text x="272.9" y="69.3">To PI Power In</text>
<text x="86.1" y="75.8">5</text>
<text x="86.1" y="73.3">4</text>
<text x="88.4" y="77.1">GND</text>
<text x="88.4" y="74.6">CONFIG</text>
<text x="88.4" y="72">DATA</text>
<text x="133.1" y="72">11</text>
<text x="133.1" y="74.6">12</text>
<text x="133.1" y="77.1">13</text>
<text x="136.7" y="73.3">NC</text>
<text x="137" y="75.6">NC</text>
<text x="159.1" y="73.1">NC</text>
<text x="159.4" y="75.8">NC</text>
<text x="163.8" y="77.1">20</text>
<text x="163.8" y="74.6">21</text>
<text x="163.8" y="72">22</text>
<text x="86.1" y="80.9">7</text>
<text x="86.1" y="78.4">6</text>
<text x="88.4" y="82.2">VDD</text>
<text x="88.4" y="79.7">L/R</text>
<text x="133.1" y="79.7">14</text>
<text x="133.1" y="82.2">15</text>
<text x="136.2" y="78.2">NC</text>
<text x="136.7" y="80.9">NC</text>
<text x="137" y="83.2">NC</text>
<text x="159.1" y="80.7">NC</text>
<text x="159.4" y="83.5">NC</text>
<text x="159.4" y="78.4">NC</text>
<text x="163.8" y="82.2">18</text>
<text x="163.8" y="79.7">19</text>
<text x="133.1" y="84.7">16</text>
<text x="136.7" y="86">NC</text>
<text x="159.4" y="86">NC</text>
<text x="163.8" y="84.7">17</text>
<text x="42.8" y="91.3" transform="rotate(-90 42.8 91.3)">+</text>
<text x="42.8" y="97.2" transform="rotate(-90 42.8 97.2)">-</text>
<text x="116.6" y="117.9" transform="rotate(-90 116.6 117.9)">Red</text>
<text x="126.7" y="118.3" transform="rotate(-90 126.7 118.3)">Blue</text>
<text x="121.7" y="120.1" transform="rotate(-90 121.7 120.1)">Green</text>
<text x="130.5" y="125.6" transform="rotate(-90 130.5 125.6)">2</text>
<text x="177.4" y="125.6" transform="rotate(-90 177.4 125.6)">2</text>
<text x="130.5" y="137" transform="rotate(-90 130.5 137)">1</text>
<text x="177.4" y="137" transform="rotate(-90 177.4 137)">1</text>
</g>
<text font-size="2.2" fill="#a00000" x="37.6" y="95.5" transform="rotate(-90 37.6 95.5)">B_-</text>
</svg>
